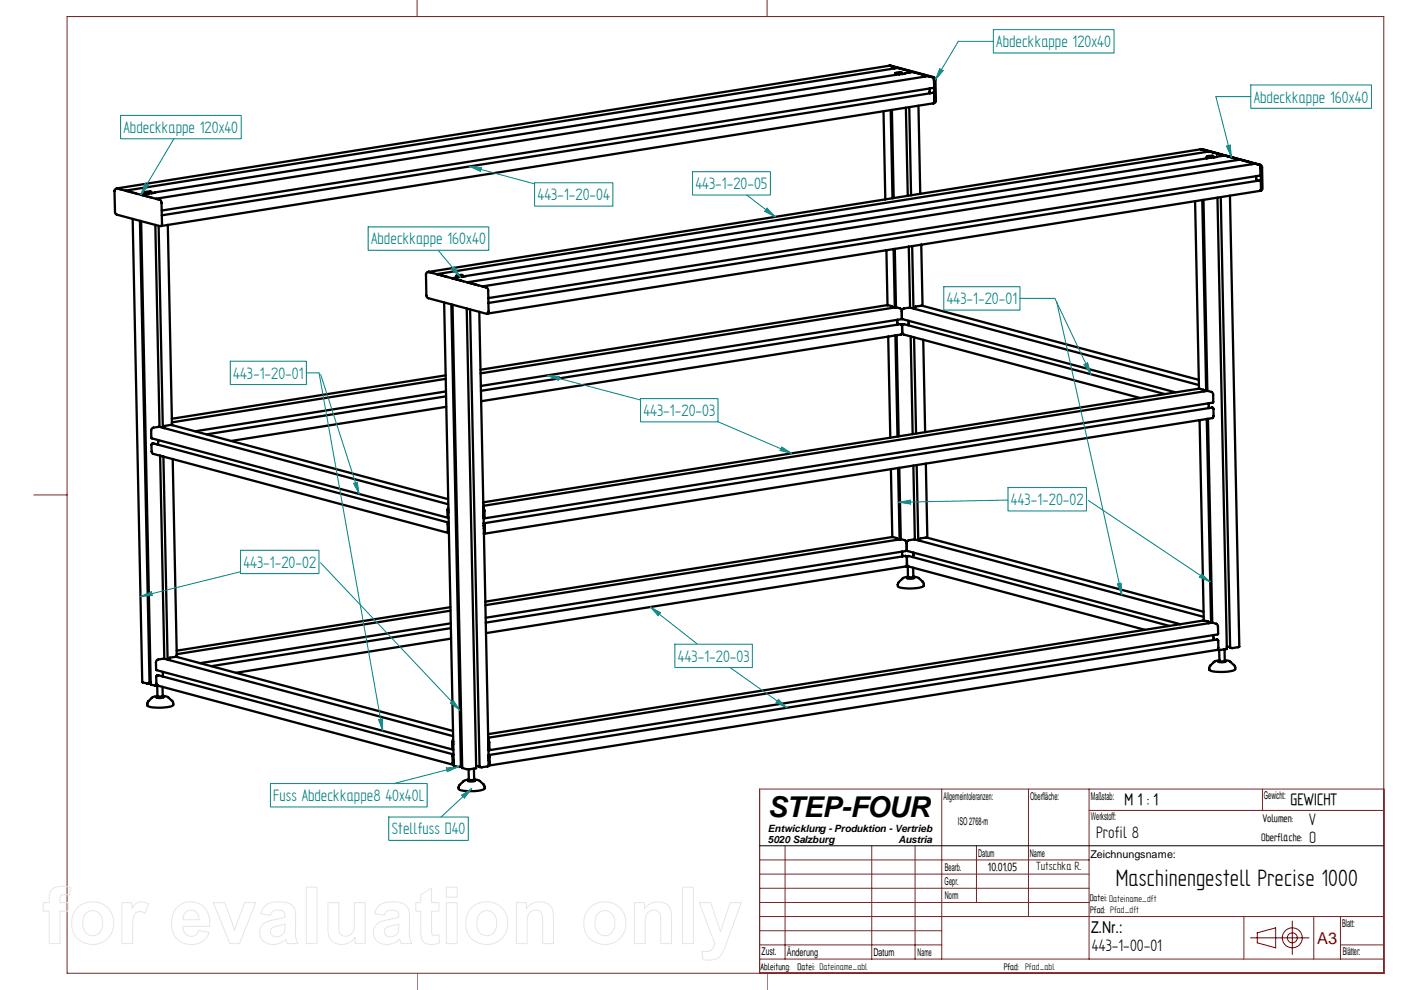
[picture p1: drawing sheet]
<svg xmlns="http://www.w3.org/2000/svg" width="297mm" height="210mm" viewBox="0 0 297 210" stroke-linecap="round" stroke-linejoin="round" font-family="sans-serif">
<g fill="none" stroke="#712626" stroke-width=".21">
<path d="M88.4 0v3.5M162.6 0v3.5M293.4 3.5v202.9M293.4 3.5h-279.2v202.9M7.2 104.9h7M166.5 179.3v24.1M184.8 179.3v24.1M194 179.3v24.1M199.7 167.3v36.1M207 179.3v12.1M218.1 167.3v27.1M230.9 167.3v36.1"/>
<path d="M230.9 171.8h62.5M267.7 167.3v4.6M293.4 167.3h-132.3v39.1M161.1 191.3h69.8M161.1 194.3h132.3M161.1 182.3h69.8M161.1 197.3h38.6M161.1 188.3h69.8M161.1 185.3h69.8M263.7 194.3v9M278.6 194.3v9.1M284.2 194.3v9.1"/>
<path d="M14.2 206.4h279.2M88.4 206.4v3.5M161.1 203.3h132.3M161.1 200.3h38.6M162.6 206.4v3.5M284.2 200.3h9.2"/>
</g>
<path d="M161.1 206.4h132.3" fill="none" stroke="#f00" stroke-width=".21"/>
<path d="M265.1 198.8h12.4M266.5 199.9l4 1.1M266.6 199.9l-.1-2.1 4-1.1v4.3M274 195.3v7.1M275.1 198.8a1.06 1.06 0 0 1-1.5 1 1.06 1.06 0 0 1-.3-1.8 1.06 1.06 0 0 1 1.7 .5l.1 .4M276.1 198.8a2.12 2.12 0 0 1-3 1.9 2.12 2.12 0 0 1-.4-3.5 2.12 2.12 0 0 1 3.4 1.2v.5" fill="none" stroke="#800000" stroke-width=".21"/>
<path d="M161.1 179.3h132.3" fill="none" stroke="#000" stroke-width=".21"/>
<g fill="none" stroke="#000" stroke-width=".49">
<path d="M188.6 13.9h.1M188.6 13.9l-163.8 26M188.7 13.9l.8 .3 .2 .3M188.7 13.9l9 2.5M188.7 13.9l9.4 2.6 .2 .4 .1 4.4-.1 .4-.4 .2M188.7 13.9h-.2M190.3 14.4h.1M190.4 14.4l-163.8 26 2.4 .6M190.4 14.4l2.3 .6 .2 .4M190.6 15.7l-.4-.1-.2 .2M190.6 15.6v.1M191.3 15.7v-.3a1.21 1.21 0 0 0-1.5 .1v.4"/>
<path d="M191.9 15.5h.1M191.9 15.5l-159.1 25.3M193.6 15.3h.1M193.6 15.3l2.4 .6 .1 .4M193.6 15.3l-1.7 .2M196.8 16.1h.1M196.8 16.1l.9 .3M196.8 16.1l-163.8 26M197.1 18.8l.1 1M197.7 16.4l.3 .6M197.8 19.7h.1M197.8 19.7l.3 .3v1.7l-.2 .2"/>
<path d="M197.8 19.7l-163.5 26M198 17l.1 4.6-.2 .3M198 17v1.6l-163.7 26M24.9 40l9 2.4M187.3 23.6l.4 18.7M188.8 23.3l.4 18.7M189.1 23.3l.4 18.7M192.1 22.8l.4 18.7M192.8 22.7l.4 18.7M194.7 22.4l.4 18.7M197.9 21.9l-163.8 26M254.6 31.6l-163.8 26.1-.4 .2v4.8l.2 .4 12.5 3.4h.3"/>
<path d="M254.7 31.6l.8 .3 .2 .2M254.7 31.6l12.3 3.3M254.9 31.6l12.5 3.4 .2 .5 .1 4.4-.1 .4-.5 .2M254.9 31.6h-.2M255.7 32.1v.1M256.4 32.1h.1M256.4 32.1l2.4 .6 .1 .4M256.4 32.1l-163.8 26 2.4 .7M256.6 33.4h-.4l-.2 .1M256.6 33.4h.1M256.7 33.4l-157.9 25.1M257.3 33.4v-.3a1.36 1.36 0 0 0-1.4 .1l-.1 .4"/>
<path d="M257.9 33.3l-1.2 .1M257.9 33.2v.1M259.6 33l-1.7 .2M262 33.6l.1 .2M262.1 33.8v.2M262.8 33.8h.1M265.3 34.8l-.1-.3-2.3-.7-163.8 26.1 2.3 .6M266.1 34.7h.1M266.1 34.7l-163.8 26 .9 .2M266.1 34.7l.9 .2M266.3 37.3l.1 1.1M267 34.9l.3 .7"/>
<path d="M267 38.3h.1M267 38.2l.4 .3v1.7l-.3 .3M267 38.3l-163.5 25.9M267.3 35.6l-.1 1.6-163.7 26M267.3 35.6l.1 4.4-.1 .3-.2 .2M25.7 40.2l-.8-.2h-.4l-.2 .3 .1 4.7 .2 .4 9.5 2.5M28.1 46.4l2.2 98.3a1.57 1.57 0 0 0 1.4 .1M29.7 46.8l2 98M29.9 46.9l2.1 98.2M31.5 41l-.3-.1-.3 .2M32.1 41v-.3a1.41 1.41 0 0 0-1.4 .1v.3M32.8 40.8l-3 .5 2.4 .6"/>
<path d="M32.8 40.8h.1M32.9 47.7l.9 42.8M33.1 42.1l.8 .3M33.6 47.9l.9 42.8M33.9 42.4l.3 .6 .2 4.5-.3 .4M35.6 47.7l.9 42.4M90.8 57.7h.1M90.9 57.7l12.3 3.3M90.9 57.7l.9 .2M95.9 59l2.3 .6M97.5 58.7h-.5l-.1 .1M97.5 58.6v.1"/>
<path d="M97.5 58.7l-1.7 .3M98.2 58.7l-.1-.3-.1-.1a1.05 1.05 0 0 0-1.3 .4v.2M98.8 58.5h.1M98.8 58.5l-1.3 .2M187.9 53.1l.3 11.6M189.5 52.8l.2 12.4M189.7 52.8l.3 12.4M192.7 52.3l.3 12.9M193.4 52.2l.3 13.2M195.3 51.9l.3 13M253.4 42.7l.8 39.7M254.9 42.4l.8 40.5"/>
<path d="M255.2 42.4l.8 40.5M258.1 41.9l2 95.7-1.3 .2M258.8 41.8l2 95.6h.5M260.8 41.5l2 95.6-1.5 .3M267.1 40.5l-163.7 26M94.2 64.1l2 98.2 1.1 .3 .4-.1-2-98M94.5 79.6l-58.1 9.2M95.9 64.6l2.1 98.2M99 65.4l2 97.5-1.8 .2-1.2-.3M99.7 65.6l2 97 .4 .1 1.5-.3-2-96.3M103.2 61l.3 .6 .1 4.4-.2 .5M103.6 66.2l-.2 .3"/>
<path d="M188.3 71.4l.5 21.4M189.2 65.2l-.1-.3-.9-.2-86.3 13.7M189.2 65.2v.1M189.8 71.1l.5 21.5M190.1 71.1l.4 21.4M190.2 67.8l.1 .7M190.3 68.5v.3M190.9 68.7l.4 .3M191 68.7l-89 14.2M191.2 66l-.2-.5-1.1-.4-88 14.1M191.2 66v1.5M191.2 67.5l-.1 .2-89.1 14.1"/>
<path d="M191.2 67.5l.1 .2 57.9 15.5M191.3 69v1.5M191.3 70.5l-.3 .4-89 14.2M191.3 70.5l.3 .4 50.1 13.5M191.4 68.8l-.1 .2M191.6 65.4l-.3 .2-.1 .4M191.6 68.7h.1M191.7 68.7l55.2 14.8M191.7 68.7l-.3 .1M192.7 68l-.2 1M192.8 65.2h.1M192.9 65.2l-1.3 .2"/>
<path d="M192.9 65.2l61.3 16.4M193.1 71.3l.4 20.8M193.8 71.5l.4 20.4M194.1 65l-.1 .5M195.5 64.8l58.7 15.7M195.5 64.8l-1.4 .2M195.7 72l.4 19.6M33.5 93.3l-.1 1M33.9 96.6l.9 43.1M34.6 96.8l.9 43M34.8 90.8l.2-.5 1.4-.2 58.6 15.7M36.5 90l.1 .1"/>
<path d="M36.6 97.3l.9 42M94.5 80.3l-58.1 9.3M94.5 83l-53.1 8.4M94.6 84l-50.8 8.1M94.6 86.3l-45.6 7.2M188.9 99.5l.3 14.4 .9 .2 .2 .2M190.4 99.2l.3 15.2M190.7 99.2l.3 15.1M193.7 98.7l.3 15.7M194.3 98.6l.4 16M196.3 98.3l.3 15.7M254.2 82.3l-.1 .1"/>
<path d="M254.2 82.4h.1M254.2 82.4l-151.8 24.1M254.3 82.4l.8 .2 .2 .4M254.3 89.1l1 42.5M255.9 88.8l.9 43.3M256 82.9l1 .3 .2 .5M256 82.9l-153.5 24.4M256.1 88.8l.9 43.2M256.3 85.5v.7M256.3 86.1v.4M256.9 86.4h.1M257 86.4l.3 .3v1.7l-.2 .2-154.5 24.6 .2-.5v-1.4l-.3-.3"/>
<path d="M257 86.4l-154.5 24.6M257.2 83.7v1.7l-154.5 24.5M95 106.9l-61.2-16.4-1.3 .2-.4 .4 .1 1.8 62.8 16.9M95.1 107.7l-.3 .5 .1 1.4 .2 .2M95.1 108.1v.6M95.1 108v.1M95.1 110.8l-62.5-16.8-.5 .1v1.6l.4 .5 62.7 16.8-.2-.2-.1-1.7 .2-.2M95.1 112l.1 .6M102.5 108v.8M102.5 107.7l.2 .6v1.4v.2h-.2M102.5 108.8h.1M102.5 109.2l.1 .2"/>
<path d="M102.5 109.4h.1M102.5 111.4h.1M102.6 112.1v.8M102.6 111.4v.3M102.6 109.4l-.1 .1M189.2 113.9l-86.3 13.7M190.3 114.3v.1M191 114.3l-88.1 14M191 114.3l1 .3 .2 .6M191.3 116.9v1.1M191.9 117.9l-88.9 14.1M192 117.9l.3 .3"/>
<path d="M192.2 115.2v1.4M192.2 116.6l-.1 .2-89.1 14.2M192.2 116.6l.2 .2 57.9 15.6M192.3 118.2v1.4M192.3 119.6l-.2 .5M192.3 119.6l.3 .5 50.2 13.4M192.4 117.9l-.1 .3M192.7 114.6l-.4 .2-.1 .4M192.7 117.9h.1M192.7 117.9h-.3M192.7 117.9l55.3 14.8M193.7 117.2l-.1 .9"/>
<path d="M193.9 114.4h.1M193.9 114.4l-1.3 .2M193.9 114.4l61.3 16.4M195.2 114.2l-.2 .5M196.5 114l58.7 15.7M196.5 114l-1.4 .2M36 139.4l-.1 .5M37.4 139.3l58.7 15.7M37.4 139.3l-1.4 .1M37.5 139.1l.1 .2M95.5 128.7l-58.1 9.3M95.5 129.5l-58.1 9.2"/>
<path d="M95.6 132.2l-53.2 8.4M95.6 133.2l-50.8 8M95.6 135.4l-45.5 7.2M192 120.1h.7M192.1 120.1l-89.1 14.1M192.5 120.1v2.2M192.5 122.3l-.2 .3M192.5 122.3l-.9 .2-1.1 .9M193.6 122.3l.1 .1M193.6 120.3l.1 2M193.7 122.3l.9 .1 1 .9a.64 .64 0 0 1 .3 .8 .64 .64 0 0 1-.7 .4l-2.1 .3a4.4 4.4 0 0 1-2.7-.5v-.5l.2-.4M193.7 122.3l-.4 .1-.8-.1"/>
<path d="M193.7 122.3l.1 .3-.2 .1h-.9l-.4-.1M255.2 131.5v.1M256.3 132l-.1-.2-.9-.2-151.8 24.1M256.3 132v.1M257 132h.1M257 132l.9 .2 .2 .3 .2 1.8-.1 .2-154.5 24.6M257 132l-153.5 24.4M257.3 134.6l.1 1.1M258 135.6l.3 .2v1.8l-.2 .2M258 135.6l-154.5 24.5M258 135.6h.1M258.1 137.8h.7"/>
<path d="M258.1 137.8l-154.5 24.5 .2-.4v-1.5M258.5 137.8v2.2M258.5 140l-1.1 .4M259.6 137.6l.1 2.5-.4 .1-.8-.1M259.7 140l1.1 .2 .9 .9M260.8 137.1l-.7 .1M32 144.7h-.3M32 145.1h.1M32 145.1l1.5 .3M33.2 147.8l.2-.2-1.2 .4-.8 .7-.2 .5M33.2 147.8h-.1M33.3 145.4l.1 2.2 .5 .1 .6-.1"/>
<path d="M34.4 147.6h.1M34.5 145.6v2M34.5 147.6l1.1 .2 .9 .8a.66 .66 0 0 1 .3 .7 .66 .66 0 0 1-.7 .5l-1.6 .2a4.7 4.7 0 0 1-3.3-.4v-.4M34.5 147.6l.2 .2M34.5 142.5l-.1 .9M34.7 147.8l-.7 .2-.8-.2M96.1 156.8l-.2 .5v1.5l.2 .1M96.1 156.1l-61.4-16.5-1.4 .3-.2 .4 .1 1.8 62.8 16.8M96.1 157.2v.6M96.1 160l-62.5-16.8h-.3l-.2 .2 .1 1.5 .3 .5 62.7 16.8-.2-.3-.1-1.6 .3-.3M103.5 157.1l.1 .9M103.5 156.8l.2 .4 .1 1.7-.3 .1"/>
<path d="M103.5 158.3l.1 .3M103.6 158.5l-.1 .1M103.6 158.6h-.1M256.6 141.1v.1M257.4 140.4h.1M257.4 140.4l-.8 .8M258.4 140.3h-.1M258.5 140.1h.1M258.5 140v.1M258.5 140.1l-.2 .2M259.7 140l.2 .3-.7 .1-.9-.1M261.6 141a.65 .65 0 0 1 .3 .8 .65 .65 0 0 1-.6 .4l-.4 .1a6.6 6.6 0 0 1-4.5-.3v-.5l.2-.4"/>
<path d="M96.2 161.1v.7M97.5 166.4l-.2 .4v.5l.3 .2 2.9 .2a3.2 3.2 0 0 0 2.3-.5v-.4M97.7 162.4h.3M98 162.8h.1M99.4 163.1v2.2M99.4 165.3l-.2 .3 .5 .1 .9-.1 .2-.1-.3-.2M99.4 165.3l-1 .2-1 .9M100.5 162.9v2.4l-.5 .1-.6-.1M100.6 165.4h.9l1 .9M101.7 162.4l-.7 .1M102.5 166.3l.2 .5M102.5 166.3h.1"/>
<path d="M103.6 160.1l.2 .3M103.6 161.2v.9M103.6 160.6v.3"/>
</g>
<path d="M137.9 128.7l9.9 7.8" fill="none" stroke="#008080" stroke-width=".21"/>
<path d="M137.9 128.7l2.2 1.2-.6 .7z" fill="#008080"/>
<path d="M137.9 128.7l2.2 1.2-.6 .7zM154.8 141.5l12 8.6M164.5 148.9l2.3 1.2M164.6 149l.4-.7 1.8 1.8" fill="none" stroke="#008080" stroke-width=".21"/>
<path d="M165.1 148.3l1.7 1.8-2.2-1.1z" fill="#008080"/>
<path d="M68 119.3l29.5 31.3M143.1 136.6h16.4v4.9h-16.4z" fill="none" stroke="#008080" stroke-width=".21"/>
<path d="M95.5 149.1l.6-.6 1.4 2.1z" fill="#008080"/>
<path d="M29.8 126.5l2.3-1 .2 .8zM51 121.2l-21.2 5.3M95.5 149.1l.6-.6 1.4 2.1z" fill="none" stroke="#008080" stroke-width=".21"/>
<path d="M29.8 126.5l2.3-1 .2 .8z" fill="#008080"/>
<path d="M51 116.7h16.6v4.9h-16.6zM230.8 106.1l25.8 17.3" fill="none" stroke="#008080" stroke-width=".21"/>
<path d="M254.8 121.7l1.8 1.7-2.3-1z" fill="#008080"/>
<path d="M190.6 106.5l2.4-.5 .1 .9zM213.7 106l-23.1 .5M254.8 121.7l1.8 1.7-2.3-1z" fill="none" stroke="#008080" stroke-width=".21"/>
<path d="M190.6 106.5l2.4-.5 .1 .9z" fill="#008080"/>
<path d="M99.6 35.3l13.7 3.7M99.6 35.3l2.5 .2-.2 .8zM213.7 103.4h16.7v4.9h-16.7z" fill="none" stroke="#008080" stroke-width=".21"/>
<path d="M99.6 35.3l2.5 .2-.2 .8z" fill="#008080"/>
<path d="M113.3 38.8h16.6v4.9h-16.6zM158.3 41.3l6.1 4.7M162.1 44.8l2.3 1.2M162.1 44.8l.5-.7 1.8 1.9" fill="none" stroke="#008080" stroke-width=".21"/>
<path d="M162.6 44.2l1.8 1.8-2.3-1.2z" fill="#008080"/>
<path d="M146.8 36.4v5h16.5v-5h-16.5M68 79.4l8.1 25.3" fill="none" stroke="#008080" stroke-width=".21"/>
<path d="M75 102.5l.8-.3 .3 2.5z" fill="#008080"/>
<path d="M67.6 79l13.5 75.9M75 102.5l.8-.3 .3 2.5zM80.3 152.5l.8 2.4M80.3 152.6l.8-.2v2.5" fill="none" stroke="#008080" stroke-width=".21"/>
<path d="M80.3 152.6l.8-.2v2.5z" fill="#008080"/>
<path d="M48.8 76.6v4.9h16.2v-4.9h-16.2M64.9 79.1h2.7M224 63.9l13.8 62.2" fill="none" stroke="#008080" stroke-width=".21"/>
<path d="M236.9 123.8l.8-.2 .1 2.5z" fill="#008080"/>
<path d="M223.6 63.2l7.7 16.2M229.8 77.3l.8-.4 .7 2.5zM236.9 123.8l.8-.2 .1 2.5z" fill="none" stroke="#008080" stroke-width=".21"/>
<path d="M229.8 77.3l.8-.4 .7 2.5z" fill="#008080"/>
<path d="M200.1 60.8v4.9h16.2v-4.9h-16.2M216.2 63.3h7.5M100 167.2l-6.5 6M100 167.2l-1.5 2-.6-.6M100 167.2l-2.1 1.4" fill="none" stroke="#008080" stroke-width=".21"/>
<path d="M97.9 168.6l2.1-1.4-1.5 2z" fill="#008080"/>
<path d="M30.8 38.9l-1 2.4M30.8 38.9l.7 .5M31.5 39.3l-1.7 2M36.9 29.4l-7.1 11.9M82.4 173.2h16.9v5h-16.9z" fill="none" stroke="#008080" stroke-width=".21"/>
<path d="M30.8 38.9l.7 .5-1.7 1.9z" fill="#008080"/>
<path d="M25.6 24.4v5h25.5v-4.9h-25.5M92.9 53l4.7 5.7M95.7 57.1l1.9 1.6M96.3 56.5l1.3 2.2M96.3 56.5l-.6 .6" fill="none" stroke="#008080" stroke-width=".21"/>
<path d="M95.7 57.1l.6-.5 1.3 2.1z" fill="#008080"/>
<path d="M200 15l-.8-.4-.9 2.3M200 15l-1.7 1.9M203.2 8.7l-4.9 8.2M78.1 48.1v5h25.5v-5h-25.5" fill="none" stroke="#008080" stroke-width=".21"/>
<path d="M199.2 14.6l.8 .4-1.7 1.9z" fill="#008080"/>
<path d="M203.2 8.8h7.4M210.6 6.3v4.9h25.6v-4.9h-25.6M257.8 20.5l3.3 12.8M260 31l1.1 2.3M260.8 30.8l.3 2.5M260.8 30.8l-.7 .2" fill="none" stroke="#008080" stroke-width=".21"/>
<path d="M260.1 31l.7-.2 .3 2.5z" fill="#008080"/>
<path d="M265.2 18v5h25.6v-5h-25.6M257.8 20.5h7.4M94.6 162.8l2.6-.2-2.4 1zM97.2 162.6l-13.7 3.5" fill="none" stroke="#008080" stroke-width=".21"/>
<path d="M94.6 162.8l2.6-.2-2.4 1z" fill="#008080"/>
<path d="M152.1 89.4l15.7 6.7M57.3 166.1h33.3v5h-33.3z" fill="none" stroke="#008080" stroke-width=".21"/>
<path d="M165.7 94.8l2.1 1.3-2.4-.6z" fill="#008080"/>
<path d="M116.1 79.6l19.7 5.2M116.1 79.6l2.5 .2-.2 .8zM165.7 94.8l2.1 1.3-2.4-.6z" fill="none" stroke="#008080" stroke-width=".21"/>
<path d="M116.1 79.6l2.5 .2-.2 .8z" fill="#008080"/>
<path d="M135.8 84.5v5h16.4v-5h-16.4" fill="none" stroke="#008080" stroke-width=".21"/>
<g fill="none" stroke="#e6e6e6" stroke-width=".21">
<path d="M11 188.6a4.2 4.2 0 0 1 4-.4l-.3 1.6-1.3-.1-.5 .2a1.83 1.83 0 0 0-.2 1.5h1.7v1.8h-1.7v6.9h-2.3v-6.9h-1.2v-1.8h1.2l.1-1.6zM16.4 192.5a4.5 4.5 0 0 1 6.8 .4 4.5 4.5 0 0 1-1.2 6.7 4.5 4.5 0 0 1-6.5-2 5 5 0 0 1 .9-5.1zM18.1 193.8a2.06 2.06 0 0 1 2.3-.6 2.06 2.06 0 0 1 1.3 1.9 2.55 2.55 0 0 1-1.4 3.2 2.17 2.17 0 0 1-2.8-2.6 2.88 2.88 0 0 1 .6-1.9zM25.8 191.4h2.2v1.2a2.26 2.26 0 0 1 3.5-1l-.8 2a1.5 1.5 0 0 0-1.7-.2 1.5 1.5 0 0 0-.8 1.5l-.1 5.2h-2.3zM37.8 192.2a4.1 4.1 0 0 1 4.6-.5 4.1 4.1 0 0 1 2.1 4v.7h-5.7a1.75 1.75 0 0 0 .9 2 1.75 1.75 0 0 0 2.1-.6l.3-.5 2.3 .4a4.2 4.2 0 0 1-5.1 2.4 4.2 4.2 0 0 1-2.9-4.8 4.3 4.3 0 0 1 1.4-3.1zM39.3 193.5a1.74 1.74 0 0 1 2-.3 1.74 1.74 0 0 1 .9 1.8h-3.4l.1-.8zM45.2 191.4h2.4l2.1 5.9 2.2-5.9h2.3l-3.4 8.7h-2.1zM56.1 192.2a5.3 5.3 0 0 1 5-.7 2.63 2.63 0 0 1 1.6 3v2.7a5.1 5.1 0 0 0 .5 2.9h-2.3l-.3-1a3.3 3.3 0 0 1-5.4-.4 2.59 2.59 0 0 1 2.4-3.6l2.6-.6a.75 .75 0 0 0 0-1.1 1.72 1.72 0 0 0-2.9 .7l-2-.4 .2-.6zM57.6 196.8l.6-.3 2.2-.6a2.41 2.41 0 0 1-.6 2.3 1.38 1.38 0 0 1-1.6 .4 1.38 1.38 0 0 1-.8-1.4zM64.9 188.1h2.3v12h-2.3zM69.5 191.4h2.3v5.1a1.64 1.64 0 0 0 1.5 2 1.64 1.64 0 0 0 1.8-1.7v-5.4h2.3v8.7h-2.1v-1.3a3.3 3.3 0 0 1-5.5 0l-.3-1.4zM80.2 192.2a5.3 5.3 0 0 1 5.1-.7 2.63 2.63 0 0 1 1.5 3v2.7a5.1 5.1 0 0 0 .5 2.9h-2.3l-.3-1a3.3 3.3 0 0 1-5.3-.4 2.59 2.59 0 0 1 2.4-3.6l2.6-.6a.75 .75 0 0 0 0-1.1 1.72 1.72 0 0 0-2.9 .7l-2.1-.4 .2-.6z"/>
<path d="M81.7 196.8l.7-.3 2.2-.6a2.41 2.41 0 0 1-.7 2.3 1.38 1.38 0 0 1-1.6 .4 1.38 1.38 0 0 1-.8-1.4zM89.2 189.7l2.3-1.4v3.1h1.6v1.8h-1.6v4.5a.74 .74 0 0 0 .4 .7 .74 .74 0 0 0 .8-.2l.3-.1 .2 1.8a2.97 2.97 0 0 1-3.7-.6l-.3-1.3v-4.8h-1v-1.8h1zM94.6 188.1h2.3v2.1h-2.3zM94.6 191.4h2.3v8.7h-2.3zM100 192.5a4.5 4.5 0 0 1 6.7 .4 4.5 4.5 0 0 1-1.2 6.7 4.5 4.5 0 0 1-6.5-2 5 5 0 0 1 1-5.1zM101.7 193.8a2.06 2.06 0 0 1 2.2-.6 2.06 2.06 0 0 1 1.4 1.9 2.55 2.55 0 0 1-1.5 3.2 2.17 2.17 0 0 1-2.7-2.6 2.88 2.88 0 0 1 .6-1.9zM109.5 191.4h2.1v1.3a3.2 3.2 0 0 1 5.4-.1l.2 .5 .1 1.6v5.4h-2.2l-.1-5.4a1.59 1.59 0 0 0-1.3-1.8 1.59 1.59 0 0 0-1.8 1.4l-.1 5.8h-2.3zM125 192.5a4.5 4.5 0 0 1 6.8 .4 4.5 4.5 0 0 1-1.3 6.7 4.5 4.5 0 0 1-6.4-2 5 5 0 0 1 .9-5.1zM126.7 193.8a2.06 2.06 0 0 1 2.3-.6 2.06 2.06 0 0 1 1.3 1.9 2.55 2.55 0 0 1-1.4 3.2 2.18 2.18 0 0 1-2.8-2.6 2.88 2.88 0 0 1 .6-1.9zM134.5 191.4h2.1v1.3a3.2 3.2 0 0 1 5.5-.1l.2 .5 .1 1.6v5.4h-2.3v-5.4a1.59 1.59 0 0 0-1.4-1.8 1.59 1.59 0 0 0-1.8 1.4l-.1 5.8h-2.3zM144.7 188.1h2.3v12h-2.3zM148.3 191.4h2.4l2.1 6.1 2-6.1h2.4l-3.7 9.9a3.2 3.2 0 0 1-3.8 2.2l-.7-.1-.2-1.7a1.92 1.92 0 0 0 2.8-1.6z"/>
</g>
<text font-size="6.1" x="162.8" y="173.2">STEP-FOUR</text>
<text font-size="5.7" x="236.6" y="187.9">Maschinengestell Precise 1000</text>
<g font-size="4" fill="#008080">
<text x="211.2" y="10">Abdeckkappe 120x40</text>
<text x="265.8" y="21.7">Abdeckkappe 160x40</text>
<text x="26.2" y="28.2">Abdeckkappe 120x40</text>
<text x="147.4" y="40.1">443-1-20-05</text>
<text x="114" y="42.5">443-1-20-04</text>
<text x="78.7" y="51.8">Abdeckkappe 160x40</text>
<text x="200.7" y="64.5">443-1-20-01</text>
<text x="49.4" y="80.3">443-1-20-01</text>
<text x="136.4" y="88.2">443-1-20-03</text>
<text x="214.3" y="107.1">443-1-20-02</text>
<text x="51.6" y="120.4">443-1-20-02</text>
<text x="143.7" y="140.3">443-1-20-03</text>
<text x="58" y="169.8">Fuss Abdeckkappe8 40x40L</text>
<text x="83.1" y="176.9">Stellfuss D40</text>
</g>
<g font-size="4">
<text x="232.4" y="177.7">Profil 8</text>
<text x="277.5" y="178.8">O</text>
<text x="277.6" y="174.9">V</text>
<text x="231.5" y="201.7">443-1-00-01</text>
</g>
<g font-size="3.9">
<text x="238.4" y="170.8">M 1 : 1</text>
<text x="273.6" y="170.8">GEWICHT</text>
</g>
<text font-size="3.5" x="231.3" y="197.8">Z.Nr.:</text>
<text font-size="3.5" fill="#800000" x="279.3" y="200.2">A3</text>
<g font-size="2.8">
<text x="209.5" y="184.7">10.01.05</text>
<text x="219.7" y="184.6">Tutschka R.</text>
</g>
<g font-size="2.6">
<text x="267.4" y="178.3">Oberfläche:</text>
<text x="267.7" y="174.2">Volumen:</text>
</g>
<g font-size="2.3">
<text x="200" y="169.7">Allgemeintoleranzen:</text>
<text x="218.4" y="169.7">Oberfläche:</text>
<text x="231.2" y="169.5">Maßstab:</text>
<text x="231.3" y="173.9">Werkstoff:</text>
<text x="268" y="169.4">Gewicht:</text>
<text x="203.1" y="174.9">ISO 2768-m</text>
<text x="200.3" y="184.7">Bearb.</text>
<text x="207.4" y="181.6">Datum</text>
<text x="218.4" y="181.6">Name</text>
<text x="231.2" y="181.9">Zeichnungsname:</text>
<text x="200.3" y="187.7">Gepr.</text>
<text x="200.3" y="190.7">Norm</text>
<text x="284.6" y="196.5">Blatt:</text>
<text x="161.5" y="202.6">Zust.</text>
<text x="166.8" y="202.8">Änderung</text>
<text x="185.2" y="202.7">Datum</text>
<text x="194.6" y="202.6">Name</text>
<text x="284.7" y="202.5">Blätter:</text>
</g>
<g font-size="2.2">
<text x="231" y="191">Datei: Dateiname_dft</text>
<text x="231.1" y="193.6">Pfad: Pfad_dft</text>
<text x="161.3" y="205.6">Ableitung:</text>
<text x="169.1" y="205.7">Datei: Dateiname_abl</text>
<text x="212.8" y="205.7">Pfad: Pfad_abl</text>
</g>
<g font-size="2.1">
<text x="162.8" y="176.4">Entwicklung - Produktion - Vertrieb</text>
<text x="162.8" y="178.8">5020 Salzburg</text>
<text x="190.5" y="178.8">Austria</text>
</g>
</svg>
